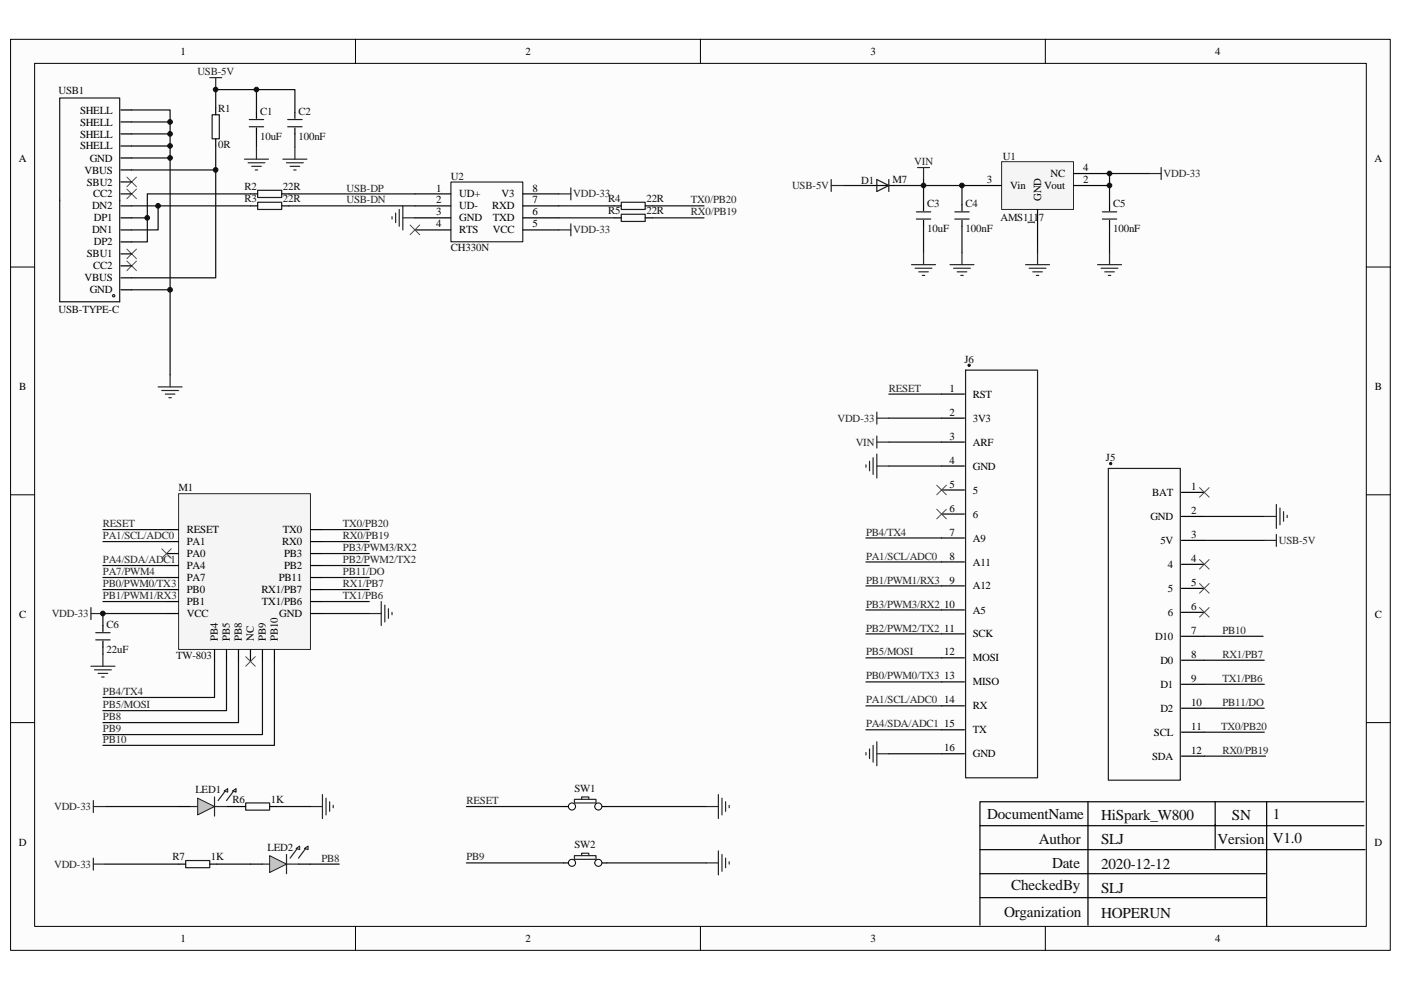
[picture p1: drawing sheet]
<svg xmlns="http://www.w3.org/2000/svg" width="297mm" height="210mm" viewBox="0 0 297 210" stroke-linecap="round" stroke-linejoin="round" font-family="sans-serif">
<path d="M2.3 8.4h292.5v193.2h-292.5z" fill="#fcfcfc"/>
<path d="M2.2 8.3h292.6v193.3h-292.6z" fill="none" stroke="#000" stroke-width=".21"/>
<path d="M7.4 13.5h282.3v183h-282.3z" fill="#fcfcfc"/>
<g fill="none" stroke="#000" stroke-width=".21">
<path d="M7.3 13.4h282.4v183.1h-282.4zM75.4 8.3v5.1M148.5 8.3v5.1M221.6 8.3v5.1M95.6 38.6h15.2v12.7h-15.2zM2.2 56.6h5.1M289.7 56.6h5.1M2.2 104.9h5.1M289.7 104.9h5.1M2.2 153.3h5.1M289.7 153.3h5.1M75.4 196.5v5.1"/>
<path d="M148.5 196.5v5.1M221.6 196.5v5.1"/>
</g>
<g fill="none" stroke="#000" stroke-width=".25">
<path d="M45.7 22.8v1.5M45.7 29.4v1.6M54.4 23.8v1.3M54.4 27.1v1.3M62.5 23.8v1.3M62.5 27.1v1.3M53.1 41.1h1.5M53.1 43.7h1.5M59.7 41.1h1.6M59.7 43.7h1.6M88 41.1h7.6M88 43.7h7.6"/>
<path d="M88 46.2h7.6M88 48.8h7.6M110.8 41.1h7.7M110.8 43.7h7.7M110.8 46.2h7.7M110.8 48.8h7.7M130.2 43.7h1.5M130.2 46.2h1.5M136.8 43.7h1.5M136.8 46.2h1.5M207.8 175.1h81.4M230.7 170.1v26.1"/>
<path d="M257.6 170.1v9.9M268.6 170.1v26.4M289.2 170.1h-81.4v26.1M207.8 180.2h81.6M207.8 185.3h60.5M207.8 190.4h60.5"/>
</g>
<path d="M54.4 19v4.8M45.7 36v22.9h-17.8M45.7 31v5h-17.8M45.7 22.8v-3.8h16.8v4.8M54.4 28.4v2.8M62.5 28.4v2.8M33.5 43.7v5.1h-5.6M61.3 43.7h26.7M61.3 41.1h26.7M138.3 43.7h11M138.3 46.2h11M27.9 61.5h8.2" fill="none" stroke="#0e0e0e" stroke-width=".25"/>
<g fill="none" stroke="#262626" stroke-width=".25">
<path d="M44.5 16.5h2.5M45.7 16.5v2.5M51.8 33.8h5.1M52.6 34.5h3.6M53.4 35.3h2M54.1 36h.5M54.4 31.2v2.6M60 33.8h5.1M60.7 34.5h3.6M61.5 35.3h2M62.3 36h.5M62.5 31.2v2.6"/>
<path d="M121 39.9v2.5M194.5 35.5h2.6M195.8 35.5v2.6M83.1 46v.5M83.9 45.2v2M84.6 44.4v3.6M85.4 46.2h2.6M85.4 43.7v5.1M118.5 48.8h2.5M118.5 41.1h2.5M121 47.5v2.5M36.1 79.5v2.6"/>
<path d="M33.5 82.1h5.1M34.3 82.8h3.5M35 83.6h2.1M35.8 84.3h.5"/>
</g>
<path d="M45 24.3h1.5v5.1h-1.5zM52.8 26.9h3.1M52.8 25.4h3.1M61 26.9h3M61 25.4h3M54.6 40.4h5.1v1.5h-5.1zM54.6 42.9h5.1v1.5h-5.1zM131.7 42.9h5.1v1.5h-5.1zM131.7 45.4h5.1v1.6h-5.1z" fill="none" stroke="#1c1c1c" stroke-width=".25"/>
<path d="M26.9 37.6l2 2M28.9 37.6l-2 2M26.9 40.1l2 2M26.9 52.8l2 2.1M26.9 55.4l2 2M28.9 40.1l-2 2M28.9 52.8l-2 2.1M28.9 55.4l-2 2M86.9 47.7l2.1 2.1M89 47.7l-2.1 2.1" fill="none" stroke="#4c4c4c" stroke-width=".21"/>
<path d="M212.4 34.3h15.2v10.1h-15.2z" fill="#f5f5f5"/>
<path d="M212.4 34.3h15.2v10.1h-15.2z" fill="none" stroke="#262626" stroke-width=".21"/>
<path d="M184.6 39.3h5.1M204.7 39.3h7.6M227.6 39.3h7.6M227.6 36.8h7.6M195.8 43.4v1.3M195.8 46.7v1.3M204 43.4v1.3M204 46.7v1.3M220 44.4v7.7M235.2 43.4v1.3M235.2 46.7v1.3" fill="none" stroke="#000" stroke-width=".25"/>
<g fill="none" stroke="#262626" stroke-width=".25">
<path d="M176.2 39.3h2.6M176.2 38.1v2.5M243.6 36.8h2.6M246.2 35.5v2.6M193.3 56.1h5M194 56.9h3.6M194.8 57.7h2M195.6 58.4h.5M195.8 53.6v2.5M201.4 56.1h5.1M202.2 56.9h3.5M202.9 57.7h2.1"/>
<path d="M203.7 58.4h.5M204 53.6v2.5M217.4 56.1h5.1M218.2 56.9h3.6M219 57.7h2M219.7 58.4h.5M220 53.6v2.5M232.7 56.1h5.1M233.5 56.9h3.5M234.2 57.7h2.1M235 58.4h.5M235.2 53.6v2.5"/>
</g>
<path d="M185.9 38.1l2.5 1.2-2.5 1.3zM188.4 38.1v2.5M194.3 46.5h3M194.3 44.9h3M202.4 46.5h3.1M202.4 44.9h3.1M233.7 46.5h3.1M233.7 44.9h3.1" fill="none" stroke="#1c1c1c" stroke-width=".25"/>
<path d="M178.8 39.3h5.8M189.7 39.3h14.3M195.8 38.1v5.3M204.7 39.3h-.7v4.1M243.6 36.8h-8.4v6.6M118.5 43.7h11.7M118.5 46.2h11.7M195.8 48v5.6M204 48v5.6M220 52.1v1.5M235.2 48v5.6" fill="none" stroke="#0e0e0e" stroke-width=".25"/>
<path d="M37.9 104.7h27.9v33.1h-27.9z" fill="#f5f5f5"/>
<path d="M37.9 104.7h27.9v33.1h-27.9z" fill="none" stroke="#262626" stroke-width=".21"/>
<g fill="none" stroke="#000" stroke-width=".25">
<path d="M199.6 83.6h4.9M199.6 88.7h4.9M199.6 93.8h4.9M199.6 98.8h4.9M35.3 112.3h2.5M35.3 114.9h2.5M35.3 117.4h2.5M35.3 120h2.5M65.8 112.3h2.6M65.8 114.9h2.6M65.8 117.4h2.6M65.8 120h2.6"/>
<path d="M199.6 103.9h4.9M199.6 109h4.9M199.6 114.1h4.9M199.6 119.2h4.9M250.5 104.4h4.8M250.5 109.5h4.8M250.5 114.6h4.8M250.5 119.7h4.8M35.3 130.1h2.5M35.3 127.6h2.5M35.3 125.1h2.5M35.3 122.5h2.5"/>
<path d="M45.5 137.8v2.5M48 137.8v2.5M50.6 137.8v2.5M53.1 137.8v2.5M55.6 137.8v2.5M58.2 137.8v2.5M65.8 130.1h2.6M65.8 127.6h2.6M65.8 125.1h2.6M65.8 122.5h2.6M199.6 124.3h4.9M199.6 129.4h4.9"/>
<path d="M199.6 134.5h4.9M199.6 139.5h4.9M250.5 124.8h4.8M250.5 129.9h4.8M250.5 135h4.8M199.6 144.6h4.9M199.6 149.7h4.9M199.6 154.8h4.9M199.6 159.9h4.9M250.5 140h4.8M250.5 145.1h4.8M250.5 150.2h4.8"/>
<path d="M250.5 155.3h4.8M37.8 171.1h2.6M48 171.1h4.1M57.2 171.1h1.5M250.5 160.4h4.8"/>
</g>
<path d="M204.7 78.5h15.3v86.5h-15.3zM235 99.4h15.2v66.1h-15.2zM52.1 170.3h5.1v1.5h-5.1z" fill="none" stroke="#1c1c1c" stroke-width=".25"/>
<g fill="#0e0e0e" stroke="#0e0e0e" stroke-width=".21">
<circle cx="205.5" cy="77.5" r=".24"/>
<circle cx="235.5" cy="98.3" r=".24"/>
</g>
<g fill="none" stroke="#0e0e0e" stroke-width=".25">
<path d="M188.4 88.7h11.2M188.4 93.8h11.2M188.4 83.6h11.2M188.4 98.8h11.2M21.8 114.9h13.5M21.8 120h13.5M21.8 112.3h13.5M68.4 112.3h9.9M68.4 114.9h9.9M68.4 120h9.9M68.4 117.4h9.9M183.6 119.2h16"/>
<path d="M183.6 114.1h16M255.3 109.5h12.8M255.3 114.6h12.8M21.8 125.1h13.5M21.8 127.6h13.5M21.8 130.1h13.5M21.8 122.5h13.5M68.4 125.1h9.9M68.4 127.6h9.9M68.4 130.1h9.9M68.4 122.5h9.9M183.6 139.5h16"/>
<path d="M183.6 134.5h16M183.6 129.4h16M183.6 124.3h16M255.3 135h12.5M45.5 140.3v7.6h-23.7M48 140.3v10.4h-26.2M50.6 140.3v13h-28.8M55.6 140.3v15.5h-33.8M58.2 140.3v17.8h-36.4M183.6 154.8h16M183.6 149.7h16M183.6 144.6h16"/>
<path d="M188.4 159.9h11.2M255.3 140h12.8M255.3 145.1h12.8M255.3 150.2h12.8M255.3 155.3h12.8M22.3 171.1h15.5M255.3 160.4h13"/>
</g>
<g fill="none" stroke="#262626" stroke-width=".25">
<path d="M183.6 98.6v.5M184.4 97.8v2.1M185.1 97.1v3.5M185.9 87.4v2.6M185.9 92.5v2.5M185.9 96.3v5.1M185.9 88.7h2.5M185.9 93.8h2.5M185.9 98.8h2.5M268.1 109.5h2.5M268.1 114.6h2.5M270.6 107v5.1"/>
<path d="M270.6 113.3v2.6M271.4 107.8v3.5M272.1 108.5v2.1M272.9 109.3v.5M19.3 128.9v2.5M19.3 130.1h2.5M78.3 130.1h2.5M80.8 127.6v5.1M81.6 128.4v3.5M82.4 129.1v2M83.1 129.9v.5M183.6 159.6v.5"/>
<path d="M184.4 158.9v2M185.1 158.1v3.5M185.9 157.3v5.1M185.9 159.9h2.5M19.8 169.8v2.5M19.8 171.1h2.5M40.4 171.1h1.5M45.5 171.1h2.5M45.5 169v4.1M47.8 167.8l-1.6 2M49.5 167.8l-1.5 2"/>
</g>
<g fill="none" stroke="#4c4c4c" stroke-width=".21">
<path d="M34.3 116.4l2 2M36.3 116.4l-2 2M198.6 102.9l2.1 2M198.6 108l2.1 2M200.7 102.9l-2.1 2M200.7 108l-2.1 2M254.3 103.4l2.1 2.1M254.3 118.7l2.1 2M256.4 103.4l-2.1 2.1M256.4 118.7l-2.1 2M52.1 139.3l2 2M54.1 139.3l-2 2"/>
<path d="M254.3 123.8l2.1 2M254.3 128.9l2.1 2M256.4 123.8l-2.1 2M256.4 128.9l-2.1 2"/>
</g>
<g fill="#c0c0c0" stroke="#1c1c1c" stroke-width=".21">
<path d="M47.5 167.8l.8-.5v.7z"/>
<path d="M49.3 167.8l.8-.5v.7z"/>
<path d="M41.9 169.3l3.6 1.8-3.6 1.7z"/>
</g>
<path d="M63 180l-1.5 2M64.8 180l-1.5 2M65.8 171.1h2.6M68.4 168.5v5.1M69.1 169.3v3.5M69.9 170.1v2M70.7 170.8v.5M19.8 182v2.6M19.8 183.3h2.5M55.6 183.3h1.6M60.7 183.3h2.6M60.7 181.2v4.1" fill="none" stroke="#262626" stroke-width=".25"/>
<path d="M39.4 182.5h5.1v1.5h-5.1z" fill="none" stroke="#1c1c1c" stroke-width=".25"/>
<path d="M37.8 183.3h1.6M44.5 183.3h1.5M53.1 183.3h2.5M63.3 183.3h2.5" fill="none" stroke="#000" stroke-width=".25"/>
<path d="M22.3 183.3h15.5M46 183.3h7.1" fill="none" stroke="#0e0e0e" stroke-width=".25"/>
<g fill="#c0c0c0" stroke="#1c1c1c" stroke-width=".21">
<path d="M62.8 180l.7-.5v.7z"/>
<path d="M64.6 180l.7-.5v.7z"/>
<path d="M57.2 181.5l3.5 1.8-3.5 1.8z"/>
</g>
<path d="M65.8 183.3h6.1" fill="none" stroke="#0e0e0e" stroke-width=".25"/>
<path d="M119.5 171.1h2.5" fill="none" stroke="#000" stroke-width=".25"/>
<circle cx="121.3" cy="171.1" r=".75" fill="#fcfcfc" stroke="#000" stroke-width=".21"/>
<path d="M126.1 171.1h2.5" fill="none" stroke="#000" stroke-width=".25"/>
<circle cx="126.9" cy="171.1" r=".75" fill="#fcfcfc" stroke="#000" stroke-width=".21"/>
<path d="M121.8 169.5h4.6v.8h-4.6zM123.3 169.5v-.5h1.5v.5M149.8 171.1h2.5M152.3 168.5v5.1M153.1 169.3v3.5M153.8 170.1v2M154.6 170.8v.5" fill="none" stroke="#262626" stroke-width=".25"/>
<path d="M98.9 171.1h20.6M128.6 171.1h21.2" fill="none" stroke="#0e0e0e" stroke-width=".25"/>
<path d="M119.5 183h2.5" fill="none" stroke="#000" stroke-width=".25"/>
<circle cx="121.3" cy="183" r=".75" fill="#fcfcfc" stroke="#000" stroke-width=".21"/>
<path d="M126.1 183h2.5" fill="none" stroke="#000" stroke-width=".25"/>
<circle cx="126.9" cy="183" r=".75" fill="#fcfcfc" stroke="#000" stroke-width=".21"/>
<path d="M21.8 138.8v2.5M19.3 141.3h5.1M20 142.1h3.6M20.8 142.8h2M21.6 143.6h.5M121.8 181.5h4.6v.8h-4.6zM123.3 181.5v-.5h1.5v.5M149.8 183h2.5M152.3 180.5v5.1M153.1 181.2v3.6M153.8 182v2M154.6 182.8v.5" fill="none" stroke="#262626" stroke-width=".25"/>
<g fill="none" stroke="#0e0e0e" stroke-width=".25">
<path d="M27.9 23.3h8.2v2.6h-8.2M27.9 28.4h8.2v2.6h-8.2M27.9 33.5h8.2v46M36.1 25.9v2.5M36.1 31v2.5M27.9 43.7h25.2M31.2 46.2v5.1h-3.3M53.1 41.1h-21.9v5.1h-3.3M21.8 130.1v2.6M21.8 137.2v1.6M58.7 171.1h7.1M98.9 183h20.6"/>
<path d="M128.6 183h21.2"/>
</g>
<g fill="none" stroke="#1c1c1c" stroke-width=".25">
<path d="M12.7 20.8h12.7v43.2h-12.7zM12.7 42.4h.1M25.4 42.4h.1M20.3 135.7h3M20.3 134.2h3"/>
<circle cx="24.1" cy="62.7" r=".24"/>
</g>
<g fill="none" stroke="#000" stroke-width=".25">
<path d="M25.6 38.6h2.3M25.6 36h2.3M25.6 33.5h2.3M25.6 31h2.3M25.6 28.4h2.3M25.6 25.9h2.3M25.6 23.3h2.3M25.6 58.9h2.3M25.6 56.4h2.3M25.6 53.8h2.3M25.6 51.3h2.3M25.6 48.8h2.3"/>
<path d="M25.6 46.2h2.3M25.6 43.7h2.3M25.6 41.1h2.3M25.6 61.5h2.3M21.8 132.7v1.2M21.8 136v1.2"/>
</g>
<g fill="#0e0e0e" stroke="#0e0e0e" stroke-width=".21">
<circle cx="21.8" cy="130.1" r=".5"/>
<circle cx="31.2" cy="46.2" r=".49"/>
<circle cx="33.5" cy="43.7" r=".5"/>
<circle cx="36.1" cy="61.5" r=".5"/>
<circle cx="36.1" cy="33.5" r=".5"/>
<circle cx="36.1" cy="30.9" r=".5"/>
<circle cx="36.1" cy="28.4" r=".5"/>
<circle cx="36.1" cy="25.9" r=".5"/>
<circle cx="45.7" cy="36" r=".49"/>
<circle cx="45.7" cy="19" r=".49"/>
<circle cx="54.4" cy="19" r=".49"/>
<circle cx="195.8" cy="39.3" r=".49"/>
<circle cx="203.9" cy="39.3" r=".5"/>
<circle cx="235.2" cy="39.3" r=".5"/>
<circle cx="235.2" cy="36.8" r=".5"/>
</g>
<g font-size="3.2" fill="#0e0e0e">
<text x="209.3" y="173.6">DocumentName</text>
<text x="233.5" y="173.9">HiSpark_W800</text>
<text x="261.2" y="173.9">SN</text>
<text x="269.9" y="173.6">1</text>
<text x="220.2" y="179">Author</text>
<text x="233.5" y="179.1">SLJ</text>
<text x="258.1" y="179">Version</text>
<text x="269.9" y="178.8">V1.0</text>
<text x="223.1" y="184">Date</text>
<text x="233.5" y="184.3">2020-12-12</text>
<text x="214.4" y="188.9">CheckedBy</text>
<text x="233.5" y="189.5">SLJ</text>
<text x="212.9" y="194.5">Organization</text>
<text x="233.5" y="194.7">HOPERUN</text>
</g>
<g font-size="2.3">
<text x="38.3" y="11.6">1</text>
<text x="111.4" y="11.6">2</text>
<text x="184.5" y="11.6">3</text>
<text x="257.7" y="11.6">4</text>
<text x="17" y="29.2">SHELL</text>
<text x="17" y="26.6">SHELL</text>
<text x="17" y="24.1">SHELL</text>
<text x="4" y="34.5">A</text>
<text x="17" y="31.7">SHELL</text>
<text x="19" y="34.3">GND</text>
<text x="291.4" y="34.5">A</text>
<text x="17.9" y="36.8">VBUS</text>
<text x="18.4" y="39.3">SBU2</text>
<text x="19.8" y="41.9">CC2</text>
<text x="92.5" y="40.6">1</text>
<text x="97.4" y="41.9">UD+</text>
<text x="106.4" y="41.9">V3</text>
<text x="112.9" y="40.6">8</text>
<text x="209.2" y="38.8">3</text>
<text x="214.1" y="40.1">Vin</text>
<text x="221.4" y="40.1">Vout</text>
<text x="222.8" y="37.6">NC</text>
<text x="229.7" y="36.3">4</text>
<text x="229.7" y="38.8">2</text>
<text x="19.5" y="44.4">DN2</text>
<text x="19.9" y="47">DP1</text>
<text x="92.5" y="43.2">2</text>
<text x="92.5" y="45.7">3</text>
<text x="97.4" y="44.4">UD-</text>
<text x="97.4" y="47">GND</text>
<text x="104.4" y="44.4">RXD</text>
<text x="104.5" y="47">TXD</text>
<text x="112.9" y="45.7">6</text>
<text x="112.9" y="43.2">7</text>
<text x="219.4" y="47.6" transform="rotate(-90 219.4 47.6)">1</text>
<text x="220.7" y="42.7" transform="rotate(-90 220.7 42.7)">GND</text>
<text x="19.5" y="49.5">DN1</text>
<text x="19.9" y="52">DP2</text>
<text x="92.5" y="48.2">4</text>
<text x="97.4" y="49.5">RTS</text>
<text x="104.5" y="49.5">VCC</text>
<text x="112.9" y="48.2">5</text>
<text x="17.9" y="59.7">VBUS</text>
<text x="18.4" y="54.6">SBU1</text>
<text x="19.8" y="57.1">CC2</text>
<text x="19" y="62.2">GND</text>
<text x="4" y="82.8">B</text>
<text x="201.3" y="83.1">1</text>
<text x="291.5" y="82.8">B</text>
<text x="201.3" y="88.2">2</text>
<text x="206.2" y="84.3">RST</text>
<text x="206.2" y="89.4">3V3</text>
<text x="201.3" y="93.3">3</text>
<text x="206.2" y="94.5">ARF</text>
<text x="201.3" y="98.3">4</text>
<text x="206.2" y="99.6">GND</text>
<text x="201.3" y="103.4">5</text>
<text x="206.2" y="104.7">5</text>
<text x="244.3" y="105.2">BAT</text>
<text x="252.6" y="103.9">1</text>
<text x="39.6" y="113.1">RESET</text>
<text x="60" y="113.1">TX0</text>
<text x="201.3" y="108.5">6</text>
<text x="201.3" y="113.6">7</text>
<text x="206.2" y="109.8">6</text>
<text x="243.9" y="110.3">GND</text>
<text x="252.6" y="109">2</text>
<text x="39.6" y="115.6">PA1</text>
<text x="39.6" y="118.2">PA0</text>
<text x="59.8" y="115.6">RX0</text>
<text x="60.2" y="118.2">PB3</text>
<text x="201.3" y="118.7">8</text>
<text x="206.2" y="114.9">A9</text>
<text x="206.2" y="120">A11</text>
<text x="246" y="115.4">5V</text>
<text x="252.6" y="114.1">3</text>
<text x="252.6" y="119.2">4</text>
<text x="39.6" y="120.7">PA4</text>
<text x="39.6" y="123.3">PA7</text>
<text x="39.6" y="125.8">PB0</text>
<text x="55.4" y="125.8">RX1/PB7</text>
<text x="59.1" y="123.3">PB11</text>
<text x="60.2" y="120.7">PB2</text>
<text x="201.3" y="123.8">9</text>
<text x="206.2" y="125">A12</text>
<text x="247.6" y="120.5">4</text>
<text x="247.6" y="125.5">5</text>
<text x="252.6" y="124.3">5</text>
<text x="4" y="131.1">C</text>
<text x="39.6" y="128.3">PB1</text>
<text x="39.6" y="130.9">VCC</text>
<text x="55.5" y="128.3">TX1/PB6</text>
<text x="59.2" y="130.9">GND</text>
<text x="200.2" y="128.9">10</text>
<text x="206.2" y="130.1">A5</text>
<text x="247.6" y="130.6">6</text>
<text x="252.6" y="129.4">6</text>
<text x="291.5" y="131.1">C</text>
<text x="46.2" y="136" transform="rotate(-90 46.2 136)">PB4</text>
<text x="48.7" y="136" transform="rotate(-90 48.7 136)">PB5</text>
<text x="51.3" y="136" transform="rotate(-90 51.3 136)">PB8</text>
<text x="53.8" y="136" transform="rotate(-90 53.8 136)">NC</text>
<text x="56.4" y="136" transform="rotate(-90 56.4 136)">PB9</text>
<text x="58.9" y="136" transform="rotate(-90 58.9 136)">PB10</text>
<text x="200.2" y="133.9">11</text>
<text x="206.2" y="135.2">SCK</text>
<text x="244.9" y="135.7">D10</text>
<text x="252.6" y="134.5">7</text>
<text x="200.2" y="139">12</text>
<text x="206.2" y="140.3">MOSI</text>
<text x="246" y="140.8">D0</text>
<text x="252.6" y="139.5">8</text>
<text x="200.2" y="144.1">13</text>
<text x="200.2" y="149.2">14</text>
<text x="206.2" y="145.4">MISO</text>
<text x="246" y="145.9">D1</text>
<text x="252.6" y="144.6">9</text>
<text x="252.6" y="149.7">10</text>
<text x="200.2" y="154.3">15</text>
<text x="206.2" y="150.5">RX</text>
<text x="206.2" y="155.6">TX</text>
<text x="246" y="151">D2</text>
<text x="252.6" y="154.8">11</text>
<text x="200.2" y="159.4">16</text>
<text x="206.2" y="160.6">GND</text>
<text x="244.3" y="161.1">SDA</text>
<text x="244.7" y="156.1">SCL</text>
<text x="252.6" y="159.9">12</text>
<text x="4" y="179.4">D</text>
<text x="291.4" y="179.4">D</text>
<text x="38.3" y="199.8">1</text>
<text x="111.4" y="199.8">2</text>
<text x="184.5" y="199.8">3</text>
<text x="257.7" y="199.8">4</text>
</g>
<g font-size="2.3" fill="#262626">
<text x="41.8" y="16">USB-5V</text>
<text x="193.8" y="35">VIN</text>
<text x="73.5" y="40.6">USB-DP</text>
<text x="121.5" y="41.9">VDD-33</text>
<text x="168" y="40.1">USB-5V</text>
<text x="246.7" y="37.6">VDD-33</text>
<text x="73.5" y="43.2">USB-DN</text>
<text x="146.5" y="43.2">TX0/PB20</text>
<text x="146.5" y="45.7">RX0/PB19</text>
<text x="121.5" y="49.5">VDD-33</text>
<text x="188.4" y="83.1">RESET</text>
<text x="177.6" y="89.4">VDD-33</text>
<text x="181.4" y="94.5">VIN</text>
<text x="21.8" y="111.8">RESET</text>
<text x="72.7" y="111.8">TX0/PB20</text>
<text x="183.6" y="113.6">PB4/TX4</text>
<text x="21.8" y="114.4">PA1/SCL/ADC0</text>
<text x="21.8" y="119.4">PA4/SDA/ADC1</text>
<text x="72.7" y="114.4">RX0/PB19</text>
<text x="72.7" y="116.9">PB3/PWM3/RX2</text>
<text x="72.7" y="119.4">PB2/PWM2/TX2</text>
<text x="183.6" y="118.7">PA1/SCL/ADC0</text>
<text x="271.1" y="115.4">USB-5V</text>
<text x="21.8" y="122">PA7/PWM4</text>
<text x="21.8" y="124.5">PB0/PWM0/TX3</text>
<text x="72.7" y="122">PB11/DO</text>
<text x="72.7" y="124.5">RX1/PB7</text>
<text x="183.6" y="123.8">PB1/PWM1/RX3</text>
<text x="11" y="130.9">VDD-33</text>
<text x="21.8" y="127.1">PB1/PWM1/RX3</text>
<text x="72.7" y="127.1">TX1/PB6</text>
<text x="183.6" y="128.9">PB3/PWM3/RX2</text>
<text x="183.6" y="133.9">PB2/PWM2/TX2</text>
<text x="259.2" y="134.5">PB10</text>
<text x="183.6" y="139">PB5/MOSI</text>
<text x="259.2" y="139.5">RX1/PB7</text>
<text x="21.8" y="147.4">PB4/TX4</text>
<text x="183.6" y="149.2">PA1/SCL/ADC0</text>
<text x="183.6" y="144.1">PB0/PWM0/TX3</text>
<text x="259.2" y="149.7">PB11/DO</text>
<text x="259.2" y="144.6">TX1/PB6</text>
<text x="21.8" y="155.3">PB9</text>
<text x="21.8" y="152.8">PB8</text>
<text x="21.8" y="150.2">PB5/MOSI</text>
<text x="183.6" y="154.3">PA4/SDA/ADC1</text>
<text x="258.9" y="154.8">TX0/PB20</text>
<text x="21.8" y="157.6">PB10</text>
<text x="259.2" y="159.9">RX0/PB19</text>
<text x="11.5" y="171.8">VDD-33</text>
<text x="98.9" y="170.6">RESET</text>
<text x="11.5" y="184">VDD-33</text>
<text x="68.1" y="182.8">PB8</text>
<text x="98.9" y="182.5">PB9</text>
</g>
<g font-size="2.3" fill="#0e0e0e">
<text x="12.4" y="20">USB1</text>
<text x="46.2" y="23.8">R1</text>
<text x="55.2" y="24.3">C1</text>
<text x="55.2" y="29.7">10uF</text>
<text x="63.3" y="24.3">C2</text>
<text x="63.3" y="29.7">100nF</text>
<text x="46.2" y="31.5">0R</text>
<text x="212.6" y="34">U1</text>
<text x="51.9" y="40.4">R2</text>
<text x="60" y="40.4">22R</text>
<text x="95.6" y="38.1">U2</text>
<text x="182.6" y="39.1">D1</text>
<text x="189.2" y="38.8">M7</text>
<text x="51.9" y="42.9">R3</text>
<text x="60" y="42.9">22R</text>
<text x="128.9" y="42.9">R4</text>
<text x="128.9" y="45.4">R5</text>
<text x="137.1" y="42.9">22R</text>
<text x="137.1" y="45.4">22R</text>
<text x="196.6" y="43.9">C3</text>
<text x="204.7" y="43.9">C4</text>
<text x="212.1" y="47">AMS1117</text>
<text x="236" y="43.9">C5</text>
<text x="95.6" y="53.3">CH330N</text>
<text x="196.6" y="49.3">10uF</text>
<text x="204.7" y="49.3">100nF</text>
<text x="236" y="49.3">100nF</text>
<text x="12.4" y="66.3">USB-TYPE-C</text>
<text x="204.5" y="77">J6</text>
<text x="234.5" y="97.8">J5</text>
<text x="37.9" y="104.2">M1</text>
<text x="22.6" y="133.2">C6</text>
<text x="22.6" y="138.5">22uF</text>
<text x="37.4" y="139.8">TW-803</text>
<text x="41.4" y="168.3">LED1</text>
<text x="49.3" y="170.3">R6</text>
<text x="57.4" y="170.3">1K</text>
<text x="121.8" y="168">SW1</text>
<text x="121.8" y="180">SW2</text>
<text x="36.6" y="182.5">R7</text>
<text x="44.7" y="182.5">1K</text>
<text x="56.7" y="180.5">LED2</text>
</g>
</svg>
